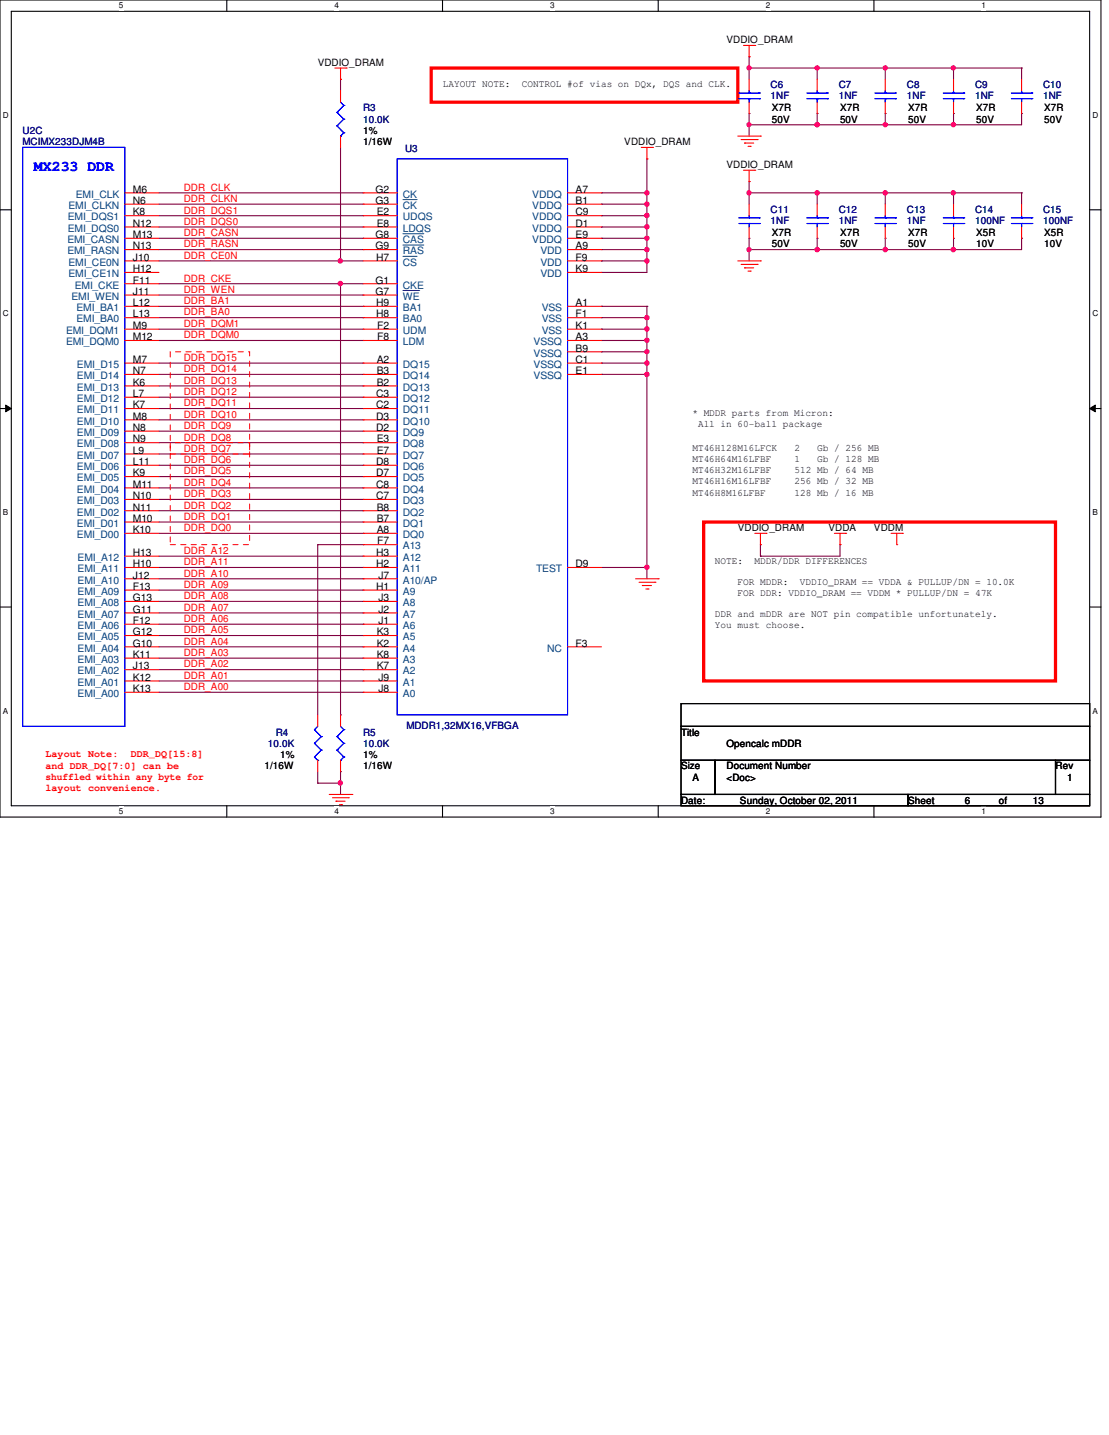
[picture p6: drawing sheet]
<svg xmlns="http://www.w3.org/2000/svg" width="216mm" height="279mm" viewBox="0 0 216 279" stroke-linecap="round" stroke-linejoin="round" font-family="sans-serif">
<path d="M0 0h214.3v159.1h-214.3zM2.2 2.2h209.9v154.7h-209.9z" fill="none" stroke="#000" stroke-width=".21"/>
<g fill="#fff">
<path d="M23.2 .2h.8v1.8h-.8z"/>
<path d="M23.2 157.1h.8v1.8h-.8z"/>
</g>
<path d="M44.2 0v2.2M44.2 156.9v2.2" fill="none" stroke="#000" stroke-width=".21"/>
<g fill="#fff">
<path d="M65.1 .2h.9v1.8h-.9z"/>
<path d="M65.1 157.1h.9v1.8h-.9z"/>
</g>
<path d="M86.1 0v2.2M86.1 156.9v2.2" fill="none" stroke="#000" stroke-width=".21"/>
<g fill="#fff">
<path d="M107.1 .2h.9v1.8h-.9z"/>
<path d="M107.1 157.1h.9v1.8h-.9z"/>
</g>
<path d="M128.1 0v2.2M128.1 156.9v2.2" fill="none" stroke="#000" stroke-width=".21"/>
<g fill="#fff">
<path d="M149.1 .2h.9v1.8h-.9z"/>
<path d="M149.1 157.1h.9v1.8h-.9z"/>
</g>
<path d="M170.1 0v2.2M170.1 156.9v2.2" fill="none" stroke="#000" stroke-width=".21"/>
<g fill="#fff">
<path d="M191.1 .2h.9v1.8h-.9z"/>
<path d="M191.1 157.1h.9v1.8h-.9z"/>
<path d="M.6 21.5h1.1v1.8h-1.1z"/>
<path d="M212.7 21.5h1.1v1.8h-1.1z"/>
<path d="M.6 60.2h1.1v1.7h-1.1z"/>
<path d="M212.7 60.2h1.1v1.7h-1.1z"/>
</g>
<path d="M0 40.9h2.2M212.1 40.9h2.2" fill="none" stroke="#000" stroke-width=".21"/>
<g fill="#fff">
<path d="M.6 98.8h1v1.8h-1z"/>
<path d="M212.7 98.8h1v1.8h-1z"/>
</g>
<path d="M0 79.5h2.2M212.1 79.5h2.2" fill="none" stroke="#000" stroke-width=".21"/>
<path d="M1.1 78.9l1.1 .6-1.1 .7zM212.1 79.5l1.1-.6v1.3z" fill="#000"/>
<path d="M1.1 78.9l1.1 .6-1.1 .7zM212.1 79.5l1.1-.6v1.3z" fill="none" stroke="#000" stroke-width=".19"/>
<g fill="#fff">
<path d="M.6 137.5h1v1.8h-1z"/>
<path d="M212.7 137.5h1v1.8h-1z"/>
</g>
<path d="M0 118.2h2.2M212.1 118.2h2.2" fill="none" stroke="#000" stroke-width=".21"/>
<g fill="none" stroke="#800040" stroke-width=".21">
<path d="M30.9 37.5h39.8M30.9 39.8h39.8M70.7 37.5h.1M70.7 39.8h.1M30.9 44.2h39.8M30.9 57.4h39.8M30.9 46.4h39.8M30.9 48.6h39.8M30.9 59.6h39.8M30.9 42h39.8M66.3 50.8h.1M66.3 55.2h.1"/>
<path d="M66.3 50.8h4.4M66.3 55.2h4.4M70.7 44.2h.1M70.7 57.4h.1M70.7 46.4h.1M70.7 48.6h.1M70.7 59.6h.1M70.7 42h.1M117.1 59.6h.1M117.1 59.6h8.8M125.9 59.6h.1M125.9 59.6v4.5h-8.8"/>
<path d="M30.9 66.3h39.8M30.9 61.8h39.8M30.9 64.1h39.8M70.7 66.3h.1M70.7 61.8h.1M70.7 64.1h.1M117.1 61.8h.1M117.1 64.1h.1M117.1 61.8h8.8M125.9 61.8h.1M30.9 99.4h39.8M30.9 97.2h39.8"/>
<path d="M30.9 95h39.8M30.9 92.8h39.8M30.9 90.6h39.8M30.9 88.4h39.8M30.9 86.2h39.8M30.9 81.7h39.8M70.7 99.4h.1M70.7 97.2h.1M70.7 95h.1M70.7 92.8h.1M70.7 90.6h.1M70.7 88.4h.1"/>
<path d="M70.7 86.2h.1M70.7 81.7h.1M30.9 103.8h39.8M30.9 101.6h39.8M30.9 112.7h39.8M30.9 119.3h39.8M30.9 117.1h39.8M30.9 114.9h39.8M30.9 110.5h39.8M30.9 108.3h39.8M70.7 103.8h.1M70.7 101.6h.1"/>
<path d="M70.7 112.7h.1M70.7 119.3h.1M70.7 117.1h.1M70.7 114.9h.1M70.7 110.5h.1M70.7 108.3h.1M30.9 134.8h39.8M30.9 132.6h39.8M30.9 130.4h39.8M30.9 128.1h39.8M30.9 125.9h39.8M30.9 123.7h39.8"/>
<path d="M30.9 121.5h39.8M70.7 134.8h.1M70.7 132.6h.1M70.7 130.4h.1M70.7 128.1h.1M70.7 125.9h.1M70.7 123.7h.1M70.7 121.5h.1"/>
</g>
<circle cx="125.9" cy="61.8" r=".43" fill="#f0f"/>
<circle cx="125.9" cy="61.8" r=".43" fill="none" stroke="#f0f" stroke-width=".21"/>
<path d="M117.1 66.3h.1M125.9 64.1h.1M125.9 64.1v2.2h-8.8" fill="none" stroke="#800040" stroke-width=".21"/>
<circle cx="125.9" cy="64" r=".43" fill="#f0f"/>
<circle cx="125.9" cy="64" r=".43" fill="none" stroke="#f0f" stroke-width=".21"/>
<path d="M117.1 68.5h.1M125.9 66.3h.1M125.9 66.3v2.2h-8.8" fill="none" stroke="#800040" stroke-width=".21"/>
<circle cx="125.9" cy="66.2" r=".43" fill="#f0f"/>
<circle cx="125.9" cy="66.2" r=".43" fill="none" stroke="#f0f" stroke-width=".21"/>
<path d="M117.1 70.7h.1M125.9 68.5h.1M125.9 68.5v2.2h-8.8" fill="none" stroke="#800040" stroke-width=".21"/>
<circle cx="126" cy="68.5" r=".42" fill="#f0f"/>
<circle cx="126" cy="68.5" r=".42" fill="none" stroke="#f0f" stroke-width=".21"/>
<path d="M117.1 72.9h.1M125.9 70.7h.1M125.9 70.7v2.2h-8.8" fill="none" stroke="#800040" stroke-width=".21"/>
<circle cx="125.9" cy="70.7" r=".43" fill="#f0f"/>
<circle cx="125.9" cy="70.7" r=".43" fill="none" stroke="#f0f" stroke-width=".21"/>
<path d="M125.9 110.5h.1M125.9 110.5v2.2" fill="none" stroke="#800040" stroke-width=".21"/>
<circle cx="125.9" cy="110.4" r=".43" fill="#f0f"/>
<circle cx="125.9" cy="110.4" r=".43" fill="none" stroke="#f0f" stroke-width=".21"/>
<path d="M66.3 15.5h.1M66.3 15.5v2.2M66.3 28.7v22.1M66.3 50.8h.1" fill="none" stroke="#800040" stroke-width=".21"/>
<circle cx="66.2" cy="50.8" r=".43" fill="#f0f"/>
<circle cx="66.2" cy="50.8" r=".43" fill="none" stroke="#f0f" stroke-width=".21"/>
<path d="M30.9 50.8h35.4M66.3 50.8h.1M66.3 152.5h.1M66.3 152.5v2.2" fill="none" stroke="#800040" stroke-width=".21"/>
<circle cx="66.2" cy="152.4" r=".43" fill="#f0f"/>
<circle cx="66.2" cy="152.4" r=".43" fill="none" stroke="#f0f" stroke-width=".21"/>
<path d="M66.3 55.2v84M66.3 139.2h.1" fill="none" stroke="#800040" stroke-width=".21"/>
<circle cx="66.2" cy="55.2" r=".43" fill="#f0f"/>
<circle cx="66.2" cy="55.2" r=".43" fill="none" stroke="#f0f" stroke-width=".21"/>
<g fill="none" stroke="#800040" stroke-width=".21">
<path d="M145.8 22.1h.1M145.8 24.3h.1M145.8 22.1v2.2M145.8 24.3h13.3M30.9 55.2h35.4M66.3 55.2h.1M30.9 72.9h39.8M30.9 77.3h39.8M30.9 79.5h39.8M30.9 70.7h39.8M30.9 75.1h39.8M70.7 72.9h.1"/>
<path d="M70.7 77.3h.1M70.7 79.5h.1M70.7 70.7h.1M70.7 75.1h.1M30.9 83.9h39.8M70.7 83.9h.1"/>
</g>
<circle cx="159.1" cy="24.3" r=".42" fill="#f0f"/>
<circle cx="159.1" cy="24.3" r=".42" fill="none" stroke="#f0f" stroke-width=".21"/>
<circle cx="145.8" cy="24.3" r=".4" fill="#f0f"/>
<circle cx="145.8" cy="24.3" r=".4" fill="none" stroke="#f0f" stroke-width=".21"/>
<path d="M172.3 22.1h.1M172.3 22.1v2.2M185.6 22.1h.1M185.6 24.3h.1M185.6 22.1v2.2M185.6 24.3h13.3" fill="none" stroke="#800040" stroke-width=".21"/>
<circle cx="185.6" cy="24.3" r=".42" fill="#f0f"/>
<circle cx="185.6" cy="24.3" r=".42" fill="none" stroke="#f0f" stroke-width=".21"/>
<path d="M159.1 22.1h.1M159.1 24.3h.1M159.1 22.1v2.2M159.1 24.3h13.2" fill="none" stroke="#800040" stroke-width=".21"/>
<circle cx="159.1" cy="24.3" r=".42" fill="#f0f"/>
<circle cx="159.1" cy="24.3" r=".42" fill="none" stroke="#f0f" stroke-width=".21"/>
<path d="M145.8 13.3h.1M145.8 13.3h13.3M145.8 24.3h.1M145.8 24.3v2.2" fill="none" stroke="#800040" stroke-width=".21"/>
<circle cx="145.8" cy="13.2" r=".4" fill="#f0f"/>
<circle cx="145.8" cy="13.2" r=".4" fill="none" stroke="#f0f" stroke-width=".21"/>
<path d="M125.9 37.5h.1M125.9 37.5v2.3" fill="none" stroke="#800040" stroke-width=".21"/>
<circle cx="125.9" cy="37.5" r=".43" fill="#f0f"/>
<circle cx="125.9" cy="37.5" r=".43" fill="none" stroke="#f0f" stroke-width=".21"/>
<path d="M145.8 11h.1M145.8 11v2.3M125.9 50.8h.1M125.9 50.8v2.2" fill="none" stroke="#800040" stroke-width=".21"/>
<circle cx="125.9" cy="50.8" r=".43" fill="#f0f"/>
<circle cx="125.9" cy="50.8" r=".43" fill="none" stroke="#f0f" stroke-width=".21"/>
<path d="M125.9 44.2h.1M125.9 44.2v2.2" fill="none" stroke="#800040" stroke-width=".21"/>
<circle cx="126" cy="46.4" r=".42" fill="#f0f"/>
<circle cx="126" cy="46.4" r=".42" fill="none" stroke="#f0f" stroke-width=".21"/>
<circle cx="125.9" cy="44.1" r=".43" fill="#f0f"/>
<circle cx="125.9" cy="44.1" r=".43" fill="none" stroke="#f0f" stroke-width=".21"/>
<path d="M185.6 13.3h.1M185.6 13.3h13.3M117.1 42h.1M117.1 42h8.8" fill="none" stroke="#800040" stroke-width=".21"/>
<circle cx="185.6" cy="13.2" r=".42" fill="#f0f"/>
<circle cx="185.6" cy="13.2" r=".42" fill="none" stroke="#f0f" stroke-width=".21"/>
<path d="M117.1 37.5h.1M117.1 37.5h8.8M125.9 48.6h.1M125.9 48.6v2.2" fill="none" stroke="#800040" stroke-width=".21"/>
<circle cx="125.9" cy="48.6" r=".43" fill="#f0f"/>
<circle cx="125.9" cy="48.6" r=".43" fill="none" stroke="#f0f" stroke-width=".21"/>
<g fill="none" stroke="#800040" stroke-width=".21">
<path d="M145.8 13.3h.1M145.8 13.3v2.2M159.1 13.3h.1M159.1 13.3v2.2M172.3 13.3h.1M172.3 13.3v2.2M125.9 30.9h.1M125.9 30.9v6.6M117.1 53h.1M117.1 50.8h.1M117.1 46.4h.1M117.1 48.6h.1"/>
<path d="M117.1 44.2h.1M117.1 53h8.8M117.1 50.8h8.8M117.1 46.4h8.8M117.1 48.6h8.8M125.9 42h.1M125.9 42v2.2h-8.8"/>
</g>
<circle cx="125.9" cy="41.9" r=".43" fill="#f0f"/>
<circle cx="125.9" cy="41.9" r=".43" fill="none" stroke="#f0f" stroke-width=".21"/>
<path d="M185.6 13.3h.1M185.6 13.3v2.2M117.1 39.8h.1M117.1 39.8h8.8M125.9 39.8h.1M125.9 39.8v2.2" fill="none" stroke="#800040" stroke-width=".21"/>
<circle cx="125.9" cy="39.7" r=".43" fill="#f0f"/>
<circle cx="125.9" cy="39.7" r=".43" fill="none" stroke="#f0f" stroke-width=".21"/>
<path d="M145.8 35.3h.1M145.8 37.5h.1M145.8 35.3v2.2M145.8 37.5h13.3" fill="none" stroke="#800040" stroke-width=".21"/>
<circle cx="159.1" cy="37.5" r=".43" fill="#f0f"/>
<circle cx="159.1" cy="37.5" r=".43" fill="none" stroke="#f0f" stroke-width=".21"/>
<circle cx="145.8" cy="37.5" r=".42" fill="#f0f"/>
<circle cx="145.8" cy="37.5" r=".42" fill="none" stroke="#f0f" stroke-width=".21"/>
<path d="M145.8 37.5h.1M145.8 37.5v2.3M159.1 37.5h.1M159.1 37.5v2.3M159.1 37.5h13.2M172.3 37.5h.1M172.3 37.5v2.3M145.8 46.4h.1M145.8 48.6h.1M145.8 46.4v2.2M145.8 48.6h13.3" fill="none" stroke="#800040" stroke-width=".21"/>
<circle cx="159.1" cy="48.6" r=".43" fill="#f0f"/>
<circle cx="159.1" cy="48.6" r=".43" fill="none" stroke="#f0f" stroke-width=".21"/>
<circle cx="145.8" cy="48.6" r=".42" fill="#f0f"/>
<circle cx="145.8" cy="48.6" r=".42" fill="none" stroke="#f0f" stroke-width=".21"/>
<path d="M159.1 13.3h.1M159.1 13.3h13.2M145.8 48.6h.1M145.8 48.6v2.2M159.1 46.4h.1M159.1 48.6h.1M159.1 46.4v2.2M172.3 46.4h.1M172.3 46.4v2.2h-13.2" fill="none" stroke="#800040" stroke-width=".21"/>
<circle cx="159.1" cy="13.2" r=".42" fill="#f0f"/>
<circle cx="159.1" cy="13.2" r=".42" fill="none" stroke="#f0f" stroke-width=".21"/>
<path d="M198.9 13.3h.1M198.9 13.3v2.2M172.3 37.5h.1M172.3 37.5h13.3M198.9 22.1h.1M198.9 37.5h.1M198.9 22.1v2.2M198.9 37.5v2.3" fill="none" stroke="#800040" stroke-width=".21"/>
<circle cx="185.6" cy="37.5" r=".43" fill="#f0f"/>
<circle cx="185.6" cy="37.5" r=".43" fill="none" stroke="#f0f" stroke-width=".21"/>
<circle cx="172.3" cy="37.5" r=".43" fill="#f0f"/>
<circle cx="172.3" cy="37.5" r=".43" fill="none" stroke="#f0f" stroke-width=".21"/>
<path d="M185.6 37.5h.1M185.6 37.5v2.3M185.6 37.5h13.3M172.3 48.6h.1M185.6 46.4h.1M185.6 48.6h.1M185.6 46.4v2.2M198.9 46.4h.1M198.9 46.4v2.2h-26.6" fill="none" stroke="#800040" stroke-width=".21"/>
<circle cx="185.6" cy="48.6" r=".43" fill="#f0f"/>
<circle cx="185.6" cy="48.6" r=".43" fill="none" stroke="#f0f" stroke-width=".21"/>
<circle cx="172.3" cy="48.6" r=".43" fill="#f0f"/>
<circle cx="172.3" cy="48.6" r=".43" fill="none" stroke="#f0f" stroke-width=".21"/>
<path d="M125.9 46.4h.1M125.9 46.4v2.2M125.9 72.9h.1M125.9 72.9v37.6M117.1 110.5h8.8M125.9 110.5h.1" fill="none" stroke="#800040" stroke-width=".21"/>
<circle cx="125.9" cy="72.9" r=".43" fill="#f0f"/>
<circle cx="125.9" cy="72.9" r=".43" fill="none" stroke="#f0f" stroke-width=".21"/>
<g fill="none" stroke="#800040" stroke-width=".21">
<path d="M172.3 13.3h.1M172.3 13.3h13.3M61.8 106h.1M61.8 106v33.2M61.8 106h8.9M70.7 106h.1M148 106h.1M148 108.3h.1M148 106v2.3M163.5 106h.1M163.5 106v2.3h-15.5M61.8 152.5h.1"/>
<path d="M61.8 150.2v2.3M61.8 152.5h4.5M66.3 152.5h.1M66.3 150.2h.1M66.3 150.2v2.3"/>
</g>
<circle cx="172.3" cy="13.2" r=".42" fill="#f0f"/>
<circle cx="172.3" cy="13.2" r=".42" fill="none" stroke="#f0f" stroke-width=".21"/>
<path d="M172.3 24.3h.1M172.3 24.3h13.3" fill="none" stroke="#800040" stroke-width=".21"/>
<circle cx="172.3" cy="24.3" r=".42" fill="#f0f"/>
<circle cx="172.3" cy="24.3" r=".42" fill="none" stroke="#f0f" stroke-width=".21"/>
<g fill="none" stroke="#f00" stroke-width=".21">
<path d="M65.2 13.3h2.2M66.3 15.5h.1M66.3 13.3v2.2M66.3 17.7v2.2M67.4 13.3h.1M144.7 8.8h2.2M145.8 11h.1M145.8 8.8v2.2M145.8 15.5v2.2M145.8 19.9v2.2M146.9 8.8h.1M159.1 15.5v2.2"/>
<path d="M159.1 19.9v2.2M172.3 15.5v2.2M172.3 19.9v2.2M185.6 15.5v2.2M185.6 19.9v2.2M198.9 15.5v2.2M198.9 19.9v2.2M24.3 39.8h6.6M24.3 37.5h6.6M66.3 26.5v2.2M70.7 39.8h6.6M70.7 37.5h6.6"/>
<path d="M110.5 39.8h6.6M110.5 37.5h6.6M124.8 28.7h2.2M125.9 30.9h.1M125.9 28.7v2.2M127 28.7h.1M143.6 26.5h4.4M144.3 27.2h3.1M144.7 33.1h2.2M144.9 27.9h.1M144.9 27.9h1.8M145.6 28.5h.4"/>
<path d="M145.8 35.3h.1M145.8 33.1v2.2M145.8 39.8v2.2M146 28.5h.1M146.9 33.1h.1M147.4 27.2h.1M148 26.5h.1M159.1 39.8v2.2M172.3 39.8v2.2M185.6 39.8v2.2M198.9 39.8v2.2M24.3 50.8h6.6"/>
<path d="M24.3 53h6.6M24.3 42h6.6M24.3 44.2h6.6M24.3 57.4h6.6M24.3 46.4h6.6M24.3 48.6h6.6M24.3 59.6h6.6M24.3 55.2h6.6M70.7 50.8h6.6M70.7 42h6.6M70.7 44.2h6.6M70.7 57.4h6.6"/>
<path d="M70.7 46.4h6.6M70.7 48.6h6.6M70.7 59.6h6.6M70.7 55.2h6.6M110.5 50.8h6.6M110.5 53h6.6M110.5 42h6.6M110.5 44.2h6.6M110.5 46.4h6.6M110.5 48.6h6.6M110.5 59.6h6.6M143.6 50.8h4.4"/>
<path d="M144.3 51.5h3.1M144.9 52.2h.1M144.9 52.2h1.8M145.6 52.8h.4M145.8 44.2v2.2M146 52.8h.1M147.4 51.5h.1M148 50.8h.1M159.1 44.2v2.2M172.3 44.2v2.2M185.6 44.2v2.2M198.9 44.2v2.2"/>
<path d="M24.3 72.9h6.6M24.3 66.3h6.6M24.3 61.8h6.6M24.3 64.1h6.6M24.3 70.7h6.6M24.3 79.5h6.6M24.3 77.3h6.6M24.3 75.1h6.6M70.7 72.9h6.6M70.7 66.3h6.6M70.7 61.8h6.6M70.7 64.1h6.6"/>
<path d="M70.7 70.7h6.6M70.7 79.5h6.6M70.7 77.3h6.6M70.7 75.1h6.6M110.5 72.9h6.6M110.5 66.3h6.6M110.5 61.8h6.6M110.5 64.1h6.6M110.5 70.7h6.6M110.5 68.5h6.6M24.3 99.4h6.6M24.3 97.2h6.6"/>
<path d="M24.3 95h6.6M24.3 92.8h6.6M24.3 90.6h6.6M24.3 88.4h6.6M24.3 86.2h6.6M24.3 83.9h6.6M24.3 81.7h6.6M70.7 99.4h6.6M70.7 97.2h6.6M70.7 95h6.6M70.7 92.8h6.6M70.7 90.6h6.6"/>
<path d="M70.7 88.4h6.6M70.7 86.2h6.6M70.7 83.9h6.6M70.7 81.7h6.6M24.3 112.7h6.6M24.3 103.8h6.6M24.3 101.6h6.6M24.3 119.3h6.6M24.3 117.1h6.6M24.3 114.9h6.6M24.3 110.5h6.6M24.3 108.3h6.6"/>
<path d="M70.7 112.7h6.6M70.7 103.8h6.6M70.7 101.6h6.6M70.7 119.3h6.6M70.7 117.1h6.6M70.7 114.9h6.6M70.7 110.5h6.6M70.7 108.3h6.6M70.7 106h6.6M110.5 110.5h6.6M123.7 112.7h4.4M124.4 113.4h3.1"/>
<path d="M125.1 114h.1M125.1 114h1.7M125.7 114.7h.5M126.2 114.7h.1M127.5 113.4h.1M128.1 112.7h.1M146.9 103.8h2.2M148 106h.1M148 103.8v2.2M149.1 103.8h.1M162.4 103.8h2.2M163.5 106h.1"/>
<path d="M163.5 103.8v2.2M164.6 103.8h.1M173.5 103.8h2.2M174.6 106h.1M174.6 103.8v2.2M175.7 103.8h.1M24.3 125.9h6.6M24.3 134.8h6.6M24.3 132.6h6.6M24.3 130.4h6.6M24.3 128.1h6.6M24.3 123.7h6.6"/>
<path d="M24.3 121.5h6.6M61.8 139.2v2.2M66.3 139.2v2.2M70.7 125.9h6.6M70.7 134.8h6.6M70.7 132.6h6.6M70.7 130.4h6.6M70.7 128.1h6.6M70.7 123.7h6.6M70.7 121.5h6.6M110.5 125.9h6.6M61.8 148v2.2"/>
<path d="M64.1 154.7h4.4M64.7 155.3h3.1M65.4 156h.1M65.4 156h1.8M66.1 156.7h.4M66.3 148v2.2M66.5 156.7h.1M67.8 155.3h.1M68.5 154.7h.1"/>
</g>
<path d="M132.6 137h79.5v4.4h-79.5zM132.6 141.4h79.5v6.6h-79.5zM132.6 148h6.6v6.7h-6.6zM132.6 154.7h44.2v2.2h-44.2zM139.2 148h66.3v6.7h-66.3zM176.8 154.7h35.3v2.2h-35.3zM205.5 148h6.6v6.7h-6.6z" fill="none" stroke="#000" stroke-width=".21"/>
<path d="M33.1 68.5h15.5v19.9h-15.5zM33.1 86.2h15.5v19.8h-15.5z" fill="none" stroke="#f00" stroke-width=".19" stroke-dasharray="1 1 1 1 1 1 1 1"/>
<path d="M83.9 13.3h59.7v6.6h-59.7zM137 101.6h68.5v31h-68.5z" fill="none" stroke="#f00" stroke-width=".63"/>
<g fill="none" stroke="#00f" stroke-width=".21">
<path d="M66.3 19.9l.6 .6M143.8 19.2h4M143.8 18.1h4M145.8 18.1h.1M145.8 19.2h.1M145.8 17.7v.4M145.8 19.2v.7M147.8 19.2h.1M147.8 18.1h.1M157.1 19.2h4M157.1 18.1h4M159.1 18.1h.1"/>
<path d="M159.1 19.2h.1M159.1 17.7v.4M159.1 19.2v.7M161.1 19.2h.1M161.1 18.1h.1M170.3 19.2h4M170.3 18.1h4M172.3 18.1h.1M172.3 19.2h.1M172.3 17.7v.4M172.3 19.2v.7M174.3 19.2h.1"/>
<path d="M174.3 18.1h.1M183.6 19.2h4M183.6 18.1h4M185.6 18.1h.1M185.6 19.2h.1M185.6 17.7v.4M185.6 19.2v.7M187.6 19.2h.1M187.6 18.1h.1M196.9 19.2h4M196.9 18.1h4M198.9 18.1h.1"/>
<path d="M198.9 19.2h.1M198.9 17.7v.4M198.9 19.2v.7M200.9 19.2h.1M200.9 18.1h.1M4.4 28.7h19.9v112.7h-19.9zM65.6 21.9h.1M65.6 24.5h.1M65.6 21.9l1.3 1.3M65.6 24.5l1.3 1.4M66.3 26.5h.1M66.9 20.5h.1"/>
<path d="M66.9 23.2h.1M66.9 25.9h.1M66.9 20.5l-1.3 1.4M66.9 23.2l-1.3 1.3M66.9 25.9l-.6 .6M77.3 30.9h33.2v108.3h-33.2zM143.8 43.5h4M143.8 42.4h4M145.8 42.4h.1M145.8 43.5h.1M145.8 42v.4M145.8 43.5v.7"/>
<path d="M147.8 43.5h.1M147.8 42.4h.1M157.1 43.5h4M157.1 42.4h4M159.1 42.4h.1M159.1 43.5h.1M159.1 42v.4M159.1 43.5v.7M161.1 43.5h.1M161.1 42.4h.1M170.3 43.5h4M170.3 42.4h4"/>
<path d="M172.3 42.4h.1M172.3 43.5h.1M172.3 42v.4M172.3 43.5v.7M174.3 43.5h.1M174.3 42.4h.1M183.6 43.5h4M183.6 42.4h4M185.6 42.4h.1M185.6 43.5h.1M185.6 42v.4M185.6 43.5v.7"/>
<path d="M187.6 43.5h.1M187.6 42.4h.1M196.9 43.5h4M196.9 42.4h4M198.9 42.4h.1M198.9 43.5h.1M198.9 42v.4M198.9 43.5v.7M200.9 43.5h.1M200.9 42.4h.1M61.2 142.1h.1M61.2 144.7h.1"/>
<path d="M61.2 147.4h.1M61.2 142.1l1.3 1.3M61.2 144.7l1.3 1.4M61.2 147.4l.6 .6M61.8 148h.1M61.8 141.4l-.6 .7M62.5 143.4h.1M62.5 146.1h.1M62.5 143.4l-1.3 1.3M62.5 146.1l-1.3 1.3M65.6 143.4h.1M65.6 146.1h.1"/>
<path d="M65.6 143.4l1.3 1.3M65.6 146.1l1.3 1.3M66.3 148h.1M66.3 141.4l.6 .7M66.9 142.1h.1M66.9 144.7h.1M66.9 147.4h.1M66.9 142.1l-1.3 1.3M66.9 144.7l-1.3 1.4M66.9 147.4l-.6 .6"/>
</g>
<path d="M78.4 38.9h2.8M78.4 56.6h3.3M78.4 45.5h4.1M78.4 47.7h4.1M78.4 49.9h2.8" fill="none" stroke="#004080" stroke-width=".19"/>
<circle cx="125.9" cy="61.8" r=".43" fill="#f0f"/>
<circle cx="125.9" cy="61.8" r=".43" fill="none" stroke="#f0f" stroke-width=".21"/>
<circle cx="125.9" cy="64" r=".43" fill="#f0f"/>
<circle cx="125.9" cy="64" r=".43" fill="none" stroke="#f0f" stroke-width=".21"/>
<circle cx="125.9" cy="66.2" r=".43" fill="#f0f"/>
<circle cx="125.9" cy="66.2" r=".43" fill="none" stroke="#f0f" stroke-width=".21"/>
<circle cx="126" cy="68.5" r=".42" fill="#f0f"/>
<circle cx="126" cy="68.5" r=".42" fill="none" stroke="#f0f" stroke-width=".21"/>
<circle cx="125.9" cy="70.7" r=".43" fill="#f0f"/>
<circle cx="125.9" cy="70.7" r=".43" fill="none" stroke="#f0f" stroke-width=".21"/>
<circle cx="125.9" cy="110.4" r=".43" fill="#f0f"/>
<circle cx="125.9" cy="110.4" r=".43" fill="none" stroke="#f0f" stroke-width=".21"/>
<circle cx="66.2" cy="50.8" r=".43" fill="#f0f"/>
<circle cx="66.2" cy="50.8" r=".43" fill="none" stroke="#f0f" stroke-width=".21"/>
<circle cx="66.2" cy="152.4" r=".43" fill="#f0f"/>
<circle cx="66.2" cy="152.4" r=".43" fill="none" stroke="#f0f" stroke-width=".21"/>
<circle cx="66.2" cy="55.2" r=".43" fill="#f0f"/>
<circle cx="66.2" cy="55.2" r=".43" fill="none" stroke="#f0f" stroke-width=".21"/>
<circle cx="159.1" cy="24.3" r=".42" fill="#f0f"/>
<circle cx="159.1" cy="24.3" r=".42" fill="none" stroke="#f0f" stroke-width=".21"/>
<circle cx="145.8" cy="24.3" r=".4" fill="#f0f"/>
<circle cx="145.8" cy="24.3" r=".4" fill="none" stroke="#f0f" stroke-width=".21"/>
<circle cx="185.6" cy="24.3" r=".42" fill="#f0f"/>
<circle cx="185.6" cy="24.3" r=".42" fill="none" stroke="#f0f" stroke-width=".21"/>
<circle cx="159.1" cy="24.3" r=".42" fill="#f0f"/>
<circle cx="159.1" cy="24.3" r=".42" fill="none" stroke="#f0f" stroke-width=".21"/>
<circle cx="145.8" cy="13.2" r=".4" fill="#f0f"/>
<circle cx="145.8" cy="13.2" r=".4" fill="none" stroke="#f0f" stroke-width=".21"/>
<circle cx="125.9" cy="37.5" r=".43" fill="#f0f"/>
<circle cx="125.9" cy="37.5" r=".43" fill="none" stroke="#f0f" stroke-width=".21"/>
<circle cx="125.9" cy="50.8" r=".43" fill="#f0f"/>
<circle cx="125.9" cy="50.8" r=".43" fill="none" stroke="#f0f" stroke-width=".21"/>
<circle cx="126" cy="46.4" r=".42" fill="#f0f"/>
<circle cx="126" cy="46.4" r=".42" fill="none" stroke="#f0f" stroke-width=".21"/>
<circle cx="125.9" cy="44.1" r=".43" fill="#f0f"/>
<circle cx="125.9" cy="44.1" r=".43" fill="none" stroke="#f0f" stroke-width=".21"/>
<circle cx="185.6" cy="13.2" r=".42" fill="#f0f"/>
<circle cx="185.6" cy="13.2" r=".42" fill="none" stroke="#f0f" stroke-width=".21"/>
<circle cx="125.9" cy="48.6" r=".43" fill="#f0f"/>
<circle cx="125.9" cy="48.6" r=".43" fill="none" stroke="#f0f" stroke-width=".21"/>
<circle cx="125.9" cy="41.9" r=".43" fill="#f0f"/>
<circle cx="125.9" cy="41.9" r=".43" fill="none" stroke="#f0f" stroke-width=".21"/>
<circle cx="125.9" cy="39.7" r=".43" fill="#f0f"/>
<circle cx="125.9" cy="39.7" r=".43" fill="none" stroke="#f0f" stroke-width=".21"/>
<circle cx="159.1" cy="37.5" r=".43" fill="#f0f"/>
<circle cx="159.1" cy="37.5" r=".43" fill="none" stroke="#f0f" stroke-width=".21"/>
<circle cx="145.8" cy="37.5" r=".42" fill="#f0f"/>
<circle cx="145.8" cy="37.5" r=".42" fill="none" stroke="#f0f" stroke-width=".21"/>
<circle cx="159.1" cy="48.6" r=".43" fill="#f0f"/>
<circle cx="159.1" cy="48.6" r=".43" fill="none" stroke="#f0f" stroke-width=".21"/>
<circle cx="145.8" cy="48.6" r=".42" fill="#f0f"/>
<circle cx="145.8" cy="48.6" r=".42" fill="none" stroke="#f0f" stroke-width=".21"/>
<circle cx="159.1" cy="13.2" r=".42" fill="#f0f"/>
<circle cx="159.1" cy="13.2" r=".42" fill="none" stroke="#f0f" stroke-width=".21"/>
<circle cx="185.6" cy="37.5" r=".43" fill="#f0f"/>
<circle cx="185.6" cy="37.5" r=".43" fill="none" stroke="#f0f" stroke-width=".21"/>
<circle cx="172.3" cy="37.5" r=".43" fill="#f0f"/>
<circle cx="172.3" cy="37.5" r=".43" fill="none" stroke="#f0f" stroke-width=".21"/>
<circle cx="185.6" cy="48.6" r=".43" fill="#f0f"/>
<circle cx="185.6" cy="48.6" r=".43" fill="none" stroke="#f0f" stroke-width=".21"/>
<circle cx="172.3" cy="48.6" r=".43" fill="#f0f"/>
<circle cx="172.3" cy="48.6" r=".43" fill="none" stroke="#f0f" stroke-width=".21"/>
<circle cx="125.9" cy="72.9" r=".43" fill="#f0f"/>
<circle cx="125.9" cy="72.9" r=".43" fill="none" stroke="#f0f" stroke-width=".21"/>
<circle cx="172.3" cy="13.2" r=".42" fill="#f0f"/>
<circle cx="172.3" cy="13.2" r=".42" fill="none" stroke="#f0f" stroke-width=".21"/>
<circle cx="172.3" cy="24.3" r=".42" fill="#f0f"/>
<circle cx="172.3" cy="24.3" r=".42" fill="none" stroke="#f0f" stroke-width=".21"/>
<text font-size="2.8" fill="#00f" x="6.6" y="33.3">MX233 DDR</text>
<g font-size="2" fill="#004080">
<text x="13.3" y="40.7">EMI_CLKN</text>
<text x="14.8" y="38.5">EMI_CLK</text>
<text x="78.4" y="38.5">CK</text>
<text x="78.4" y="40.7">CK</text>
<text x="103.6" y="40.7">VDDQ</text>
<text x="103.6" y="38.5">VDDQ</text>
<text x="13.1" y="47.3">EMI_CASN</text>
<text x="13.2" y="45.1">EMI_DQS0</text>
<text x="13.2" y="42.9">EMI_DQS1</text>
<text x="78.4" y="45.1">LDQS</text>
<text x="78.4" y="47.3">CAS</text>
<text x="78.4" y="42.9">UDQS</text>
<text x="103.6" y="42.9">VDDQ</text>
<text x="103.6" y="47.3">VDDQ</text>
<text x="103.6" y="45.1">VDDQ</text>
<text x="13.1" y="49.5">EMI_RASN</text>
<text x="13.3" y="51.7">EMI_CE0N</text>
<text x="13.3" y="54">EMI_CE1N</text>
<text x="78.4" y="49.5">RAS</text>
<text x="78.4" y="51.7">CS</text>
<text x="105.2" y="54">VDD</text>
<text x="105.2" y="51.7">VDD</text>
<text x="105.2" y="49.5">VDD</text>
<text x="13.9" y="58.4">EMI_WEN</text>
<text x="14.6" y="56.2">EMI_CKE</text>
<text x="78.4" y="58.4">WE</text>
<text x="78.4" y="56.2">CKE</text>
<text x="12.9" y="65">EMI_DQM1</text>
<text x="14.9" y="62.8">EMI_BA0</text>
<text x="14.9" y="60.6">EMI_BA1</text>
<text x="78.4" y="62.8">BA0</text>
<text x="78.4" y="60.6">BA1</text>
<text x="78.4" y="65">UDM</text>
<text x="105.5" y="60.6">VSS</text>
<text x="105.5" y="62.8">VSS</text>
<text x="105.5" y="65">VSS</text>
<text x="12.9" y="67.2">EMI_DQM0</text>
<text x="15" y="71.6">EMI_D15</text>
<text x="78.4" y="67.2">LDM</text>
<text x="78.4" y="71.6">DQ15</text>
<text x="103.9" y="71.6">VSSQ</text>
<text x="103.9" y="69.4">VSSQ</text>
<text x="103.9" y="67.2">VSSQ</text>
<text x="15" y="76.1">EMI_D13</text>
<text x="15" y="73.8">EMI_D14</text>
<text x="78.4" y="76.1">DQ13</text>
<text x="78.4" y="73.8">DQ14</text>
<text x="103.9" y="73.8">VSSQ</text>
<text x="15" y="82.7">EMI_D10</text>
<text x="15" y="80.5">EMI_D11</text>
<text x="15" y="78.3">EMI_D12</text>
<text x="78.4" y="82.7">DQ10</text>
<text x="78.4" y="80.5">DQ11</text>
<text x="78.4" y="78.3">DQ12</text>
<text x="15" y="89.3">EMI_D07</text>
<text x="15" y="87.1">EMI_D08</text>
<text x="15" y="84.9">EMI_D09</text>
<text x="78.4" y="89.3">DQ7</text>
<text x="78.4" y="87.1">DQ8</text>
<text x="78.4" y="84.9">DQ9</text>
<text x="15" y="95.9">EMI_D04</text>
<text x="15" y="93.7">EMI_D05</text>
<text x="15" y="91.5">EMI_D06</text>
<text x="78.4" y="95.9">DQ4</text>
<text x="78.4" y="93.7">DQ5</text>
<text x="78.4" y="91.5">DQ6</text>
<text x="15" y="100.4">EMI_D02</text>
<text x="15" y="98.2">EMI_D03</text>
<text x="78.4" y="100.4">DQ2</text>
<text x="78.4" y="98.2">DQ3</text>
<text x="15" y="104.8">EMI_D00</text>
<text x="15" y="102.6">EMI_D01</text>
<text x="78.4" y="104.8">DQ0</text>
<text x="78.4" y="102.6">DQ1</text>
<text x="78.4" y="107">A13</text>
<text x="15.1" y="113.6">EMI_A10</text>
<text x="15.1" y="111.4">EMI_A11</text>
<text x="15.1" y="109.2">EMI_A12</text>
<text x="78.4" y="113.6">A10/AP</text>
<text x="78.4" y="111.4">A11</text>
<text x="78.4" y="109.2">A12</text>
<text x="104.4" y="111.4">TEST</text>
<text x="15.1" y="118">EMI_A08</text>
<text x="15.1" y="115.8">EMI_A09</text>
<text x="78.4" y="118">A8</text>
<text x="78.4" y="115.8">A9</text>
<text x="15.1" y="124.7">EMI_A05</text>
<text x="15.1" y="122.5">EMI_A06</text>
<text x="15.1" y="120.3">EMI_A07</text>
<text x="78.4" y="124.7">A5</text>
<text x="78.4" y="122.5">A6</text>
<text x="78.4" y="120.3">A7</text>
<text x="15.1" y="131.3">EMI_A02</text>
<text x="15.1" y="129.1">EMI_A03</text>
<text x="15.1" y="126.9">EMI_A04</text>
<text x="78.4" y="131.3">A2</text>
<text x="78.4" y="129.1">A3</text>
<text x="78.4" y="126.9">A4</text>
<text x="106.5" y="126.9">NC</text>
<text x="15.1" y="135.7">EMI_A00</text>
<text x="15.1" y="133.5">EMI_A01</text>
<text x="78.4" y="135.7">A0</text>
<text x="78.4" y="133.5">A1</text>
</g>
<g font-size="2">
<text x="25.9" y="37.5">M6</text>
<text x="25.9" y="39.7">N6</text>
<text x="25.9" y="42">K8</text>
<text x="73.1" y="37.5">G2</text>
<text x="73.1" y="39.7">G3</text>
<text x="73.4" y="42">E2</text>
<text x="112.1" y="42">C9</text>
<text x="112.1" y="39.7">B1</text>
<text x="112.1" y="37.5">A7</text>
<text x="25.9" y="46.4">M13</text>
<text x="25.9" y="44.2">N12</text>
<text x="73.1" y="46.4">G8</text>
<text x="73.4" y="44.2">E8</text>
<text x="112.1" y="46.4">E9</text>
<text x="112.1" y="44.2">D1</text>
<text x="25.9" y="50.8">J10</text>
<text x="25.9" y="53">H12</text>
<text x="25.9" y="48.6">N13</text>
<text x="73.1" y="48.6">G9</text>
<text x="73.2" y="50.8">H7</text>
<text x="112.1" y="53">K9</text>
<text x="112.1" y="50.8">F9</text>
<text x="112.1" y="48.6">A9</text>
<text x="25.9" y="59.6">L12</text>
<text x="25.9" y="55.2">F11</text>
<text x="25.9" y="57.4">J11</text>
<text x="73.1" y="57.4">G7</text>
<text x="73.1" y="55.2">G1</text>
<text x="73.2" y="59.6">H9</text>
<text x="112.1" y="59.6">A1</text>
<text x="25.9" y="61.8">L13</text>
<text x="25.9" y="64.1">M9</text>
<text x="73.2" y="61.8">H8</text>
<text x="73.4" y="64.1">F2</text>
<text x="112.1" y="61.8">F1</text>
<text x="112.1" y="64.1">K1</text>
<text x="25.9" y="70.7">M7</text>
<text x="25.9" y="66.3">M12</text>
<text x="73.4" y="70.7">A2</text>
<text x="73.4" y="66.3">F8</text>
<text x="112.1" y="70.7">C1</text>
<text x="112.1" y="68.5">B9</text>
<text x="112.1" y="66.3">A3</text>
<text x="25.9" y="77.3">L7</text>
<text x="25.9" y="75.1">K6</text>
<text x="25.9" y="72.9">N7</text>
<text x="73.2" y="77.3">C3</text>
<text x="73.4" y="75.1">B2</text>
<text x="73.4" y="72.9">B3</text>
<text x="112.1" y="72.9">E1</text>
<text x="25.9" y="83.9">N8</text>
<text x="25.9" y="81.7">M8</text>
<text x="25.9" y="79.5">K7</text>
<text x="73.2" y="83.9">D2</text>
<text x="73.2" y="81.7">D3</text>
<text x="73.2" y="79.5">C2</text>
<text x="25.9" y="88.3">L9</text>
<text x="25.9" y="86.1">N9</text>
<text x="73.4" y="88.3">E7</text>
<text x="73.4" y="86.1">E3</text>
<text x="25.9" y="95">M11</text>
<text x="25.9" y="92.8">K9</text>
<text x="25.9" y="90.6">L11</text>
<text x="73.2" y="95">C8</text>
<text x="73.2" y="92.8">D7</text>
<text x="73.2" y="90.6">D8</text>
<text x="25.9" y="101.6">M10</text>
<text x="25.9" y="99.4">N11</text>
<text x="25.9" y="97.2">N10</text>
<text x="73.2" y="97.2">C7</text>
<text x="73.4" y="101.6">B7</text>
<text x="73.4" y="99.4">B8</text>
<text x="25.9" y="103.8">K10</text>
<text x="73.4" y="103.8">A8</text>
<text x="73.4" y="106">F7</text>
<text x="25.9" y="112.6">J12</text>
<text x="25.9" y="110.4">H10</text>
<text x="25.9" y="108.2">H13</text>
<text x="73.2" y="110.4">H2</text>
<text x="73.2" y="108.2">H3</text>
<text x="73.7" y="112.6">J7</text>
<text x="112.1" y="110.4">D9</text>
<text x="25.9" y="119.3">G11</text>
<text x="25.9" y="117.1">G13</text>
<text x="25.9" y="114.9">F13</text>
<text x="73.2" y="114.9">H1</text>
<text x="73.7" y="119.3">J2</text>
<text x="73.7" y="117.1">J3</text>
<text x="25.9" y="125.9">G10</text>
<text x="25.9" y="123.7">G12</text>
<text x="25.9" y="121.5">F12</text>
<text x="73.4" y="125.9">K2</text>
<text x="73.4" y="123.7">K3</text>
<text x="73.7" y="121.5">J1</text>
<text x="112.1" y="125.9">F3</text>
<text x="25.9" y="130.3">J13</text>
<text x="25.9" y="128.1">K11</text>
<text x="73.4" y="130.3">K7</text>
<text x="73.4" y="128.1">K8</text>
<text x="25.9" y="134.7">K13</text>
<text x="25.9" y="132.5">K12</text>
<text x="73.7" y="134.7">J8</text>
<text x="73.7" y="132.5">J9</text>
</g>
<g font-size="1.9">
<text x="141.4" y="8.4">VDDIO_DRAM</text>
<text x="61.8" y="12.8">VDDIO_DRAM</text>
<text x="86.2" y="17">LAYOUT NOTE:</text>
<text x="101.6" y="17">CONTROL #of vias on DQx, DQS and CLK.</text>
<text x="150.2" y="21.7">X7R</text>
<text x="150.2" y="23.9">50V</text>
<text x="163.5" y="21.7">X7R</text>
<text x="163.5" y="23.9">50V</text>
<text x="176.8" y="21.7">X7R</text>
<text x="176.8" y="23.9">50V</text>
<text x="190" y="21.7">X7R</text>
<text x="190" y="23.9">50V</text>
<text x="203.3" y="21.7">X7R</text>
<text x="203.3" y="23.9">50V</text>
<text x="70.7" y="26.1">1%</text>
<text x="70.7" y="28.3">1/16W</text>
<text x="121.5" y="28.3">VDDIO_DRAM</text>
<text x="141.4" y="32.7">VDDIO_DRAM</text>
<text x="150.2" y="46">X7R</text>
<text x="163.5" y="46">X7R</text>
<text x="176.8" y="46">X7R</text>
<text x="190" y="46">X5R</text>
<text x="203.3" y="46">X5R</text>
<text x="150.2" y="48.2">50V</text>
<text x="163.5" y="48.2">50V</text>
<text x="176.8" y="48.2">50V</text>
<text x="190" y="48.2">10V</text>
<text x="203.3" y="48.2">10V</text>
<text x="134.8" y="81.1">* MDDR parts from Micron:</text>
<text x="135.9" y="83.1">All in 60-ball package</text>
<text x="134.8" y="87.7">MT46H128M16LFCK</text>
<text x="134.8" y="89.9">MT46H64M16LFBF</text>
<text x="154.7" y="87.7">2</text>
<text x="154.7" y="89.9">1</text>
<text x="159.1" y="87.7">Gb / 256 MB</text>
<text x="159.1" y="89.9">Gb / 128 MB</text>
<text x="134.8" y="94.3">MT46H16M16LFBF</text>
<text x="134.8" y="92.1">MT46H32M16LFBF</text>
<text x="154.7" y="94.3">256 Mb / 32 MB</text>
<text x="154.7" y="92.1">512 Mb / 64 MB</text>
<text x="134.8" y="96.5">MT46H8M16LFBF</text>
<text x="154.7" y="96.5">128 Mb / 16 MB</text>
<text x="143.6" y="103.4">VDDIO_DRAM</text>
<text x="161.3" y="103.4">VDDA</text>
<text x="170.1" y="103.4">VDDM</text>
<text x="139.2" y="109.8">NOTE:</text>
<text x="143.6" y="114">FOR MDDR:</text>
<text x="146.9" y="109.8">MDDR/DDR DIFFERENCES</text>
<text x="155.7" y="114">VDDIO_DRAM == VDDA &amp; PULLUP/DN = 10.0K</text>
<text x="143.6" y="116">FOR DDR: VDDIO_DRAM == VDDM * PULLUP/DN = 47K</text>
<text x="139.2" y="120.2">DDR and mDDR are NOT pin compatible unfortunately.</text>
<text x="139.2" y="122.3">You must choose.</text>
<text x="132.6" y="143.2">Title</text>
<text x="51.5" y="149.8">1/16W</text>
<text x="54.6" y="147.6">1%</text>
<text x="70.7" y="147.6">1%</text>
<text x="70.7" y="149.8">1/16W</text>
<text x="132.6" y="149.8">Size</text>
<text x="141.4" y="145.4">Opencalc mDDR</text>
<text x="141.4" y="149.8">Document Number</text>
<text x="205.5" y="149.8">Rev</text>
<text x="134.8" y="152">A</text>
<text x="141.4" y="152">&lt;Doc&gt;</text>
<text x="207.7" y="152">1</text>
<text x="132.6" y="156.5">Date:</text>
<text x="144.1" y="156.5">Sunday, October 02, 2011</text>
<text x="176.8" y="156.5">Sheet</text>
<text x="187.8" y="156.5">6</text>
<text x="194.4" y="156.5">of</text>
<text x="201.1" y="156.5">13</text>
</g>
<g font-size="1.9" fill="#000080">
<text x="150" y="17.2">C6</text>
<text x="163.3" y="17.2">C7</text>
<text x="176.6" y="17.2">C8</text>
<text x="189.8" y="17.2">C9</text>
<text x="203.1" y="17.2">C10</text>
<text x="70.7" y="21.7">R3</text>
<text x="70.7" y="23.9">10.0K</text>
<text x="150" y="19.2">1NF</text>
<text x="163.3" y="19.2">1NF</text>
<text x="176.6" y="19.2">1NF</text>
<text x="189.8" y="19.2">1NF</text>
<text x="203.1" y="19.2">1NF</text>
<text x="4.4" y="26.1">U2C</text>
<text x="4.4" y="28.3">MCIMX233DJM4B</text>
<text x="78.9" y="29.6">U3</text>
<text x="150" y="41.5">C11</text>
<text x="163.3" y="41.5">C12</text>
<text x="176.6" y="41.5">C13</text>
<text x="189.8" y="41.5">C14</text>
<text x="203.1" y="41.5">C15</text>
<text x="150" y="43.5">1NF</text>
<text x="163.3" y="43.5">1NF</text>
<text x="176.6" y="43.5">1NF</text>
<text x="189.8" y="43.5">100NF</text>
<text x="203.1" y="43.5">100NF</text>
<text x="53.7" y="143.2">R4</text>
<text x="70.7" y="143.2">R5</text>
<text x="79.1" y="141.9">MDDR1,32MX16,VFBGA</text>
<text x="52.2" y="145.4">10.0K</text>
<text x="70.7" y="145.4">10.0K</text>
</g>
<g font-size="1.9" fill="#f00">
<text x="35.8" y="37.1">DDR_CLK</text>
<text x="35.8" y="39.3">DDR_CLKN</text>
<text x="35.8" y="41.6">DDR_DQS1</text>
<text x="35.8" y="43.8">DDR_DQS0</text>
<text x="35.8" y="46">DDR_CASN</text>
<text x="35.8" y="48.2">DDR_RASN</text>
<text x="35.8" y="50.4">DDR_CE0N</text>
<text x="35.8" y="57">DDR_WEN</text>
<text x="35.8" y="59.2">DDR_BA1</text>
<text x="35.8" y="54.8">DDR_CKE</text>
<text x="35.8" y="65.9">DDR_DQM0</text>
<text x="35.8" y="61.4">DDR_BA0</text>
<text x="35.8" y="63.7">DDR_DQM1</text>
<text x="35.8" y="70.3">DDR_DQ15</text>
<text x="35.8" y="72.5">DDR_DQ14</text>
<text x="35.8" y="76.9">DDR_DQ12</text>
<text x="35.8" y="74.7">DDR_DQ13</text>
<text x="35.8" y="81.3">DDR_DQ10</text>
<text x="35.8" y="79.1">DDR_DQ11</text>
<text x="35.8" y="83.5">DDR_DQ9</text>
<text x="35.8" y="88">DDR_DQ7</text>
<text x="35.8" y="85.8">DDR_DQ8</text>
<text x="35.8" y="94.6">DDR_DQ4</text>
<text x="35.8" y="92.4">DDR_DQ5</text>
<text x="35.8" y="90.2">DDR_DQ6</text>
<text x="35.8" y="101.2">DDR_DQ1</text>
<text x="35.8" y="99">DDR_DQ2</text>
<text x="35.8" y="96.8">DDR_DQ3</text>
<text x="35.8" y="103.4">DDR_DQ0</text>
<text x="35.8" y="107.9">DDR_A12</text>
<text x="35.8" y="112.3">DDR_A10</text>
<text x="35.8" y="110.1">DDR_A11</text>
<text x="35.8" y="118.9">DDR_A07</text>
<text x="35.8" y="116.7">DDR_A08</text>
<text x="35.8" y="114.5">DDR_A09</text>
<text x="35.8" y="125.5">DDR_A04</text>
<text x="35.8" y="123.3">DDR_A05</text>
<text x="35.8" y="121.1">DDR_A06</text>
<text x="35.8" y="130">DDR_A02</text>
<text x="35.8" y="127.7">DDR_A03</text>
<text x="35.8" y="134.4">DDR_A00</text>
<text x="35.8" y="132.2">DDR_A01</text>
<text x="8.8" y="147.4">Layout Note:</text>
<text x="8.8" y="149.6">and DDR_DQ[7:0] can be</text>
<text x="25.4" y="147.4">DDR_DQ[15:8]</text>
<text x="8.8" y="151.8">shuffled within any byte for</text>
<text x="8.8" y="154.1">layout convenience.</text>
</g>
<g font-size="1.6">
<text x="23.2" y="1.7">5</text>
<text x="65.1" y="1.7">4</text>
<text x="107.1" y="1.7">3</text>
<text x="149.1" y="1.7">2</text>
<text x="191.1" y="1.7">1</text>
<text x=".6" y="22.9">D</text>
<text x="212.7" y="22.9">D</text>
<text x=".6" y="61.6">C</text>
<text x="212.7" y="61.6">C</text>
<text x=".6" y="100.3">B</text>
<text x="212.7" y="100.3">B</text>
<text x=".6" y="138.9">A</text>
<text x="212.7" y="138.9">A</text>
<text x="23.2" y="158.5">5</text>
<text x="65.1" y="158.5">4</text>
<text x="107.1" y="158.5">3</text>
<text x="149.1" y="158.5">2</text>
<text x="191.1" y="158.5">1</text>
</g>
</svg>
